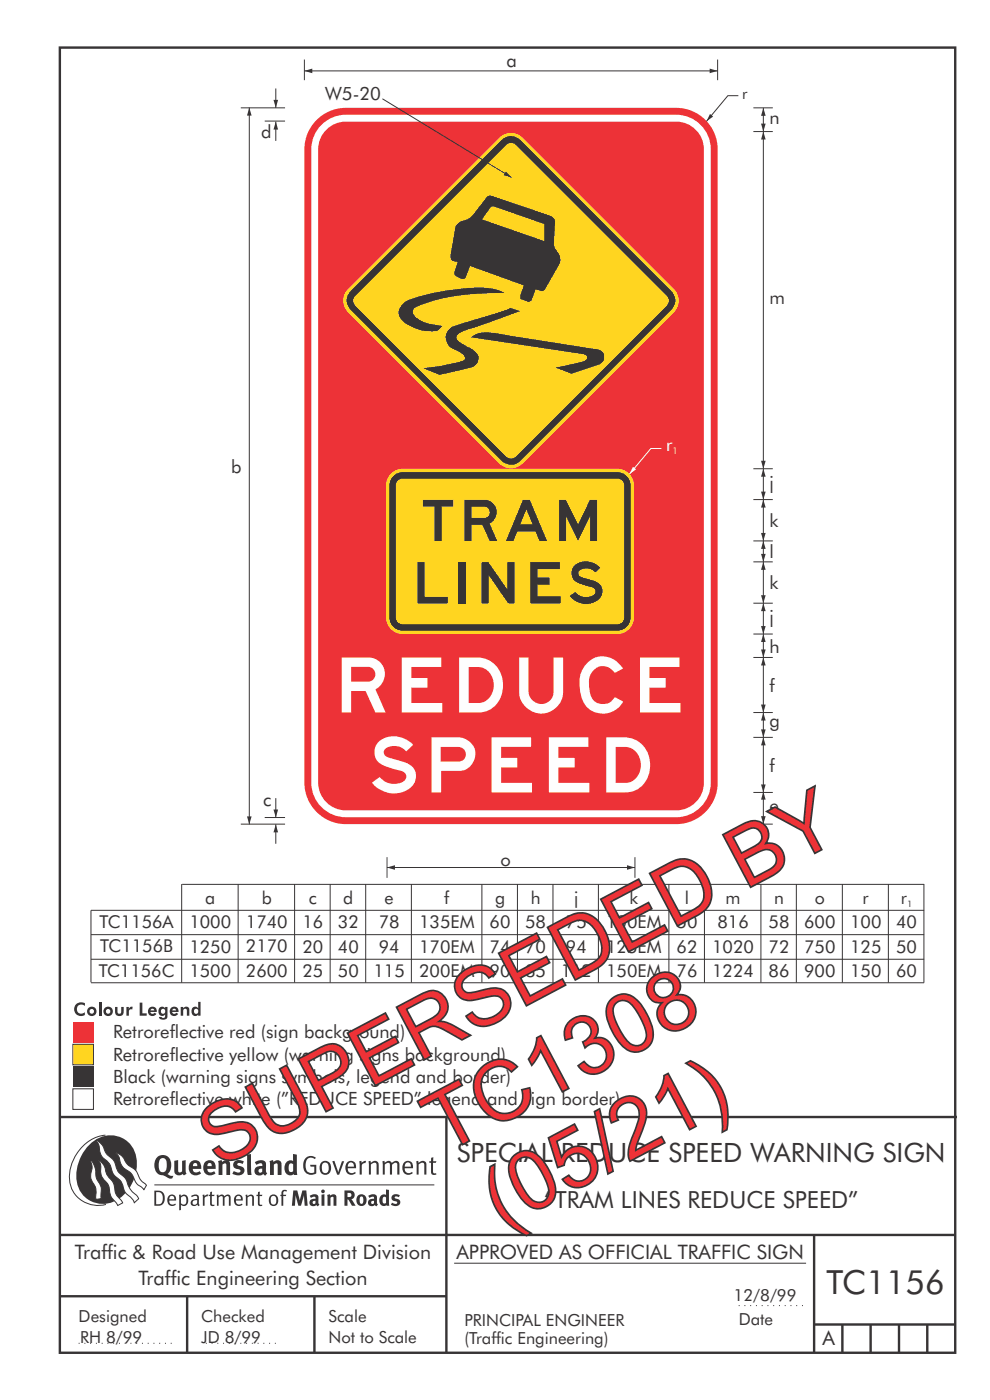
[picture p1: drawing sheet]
<svg xmlns="http://www.w3.org/2000/svg" width="210mm" height="297mm" viewBox="0 0 210 297" stroke-linecap="round" stroke-linejoin="round" font-family="sans-serif">
<g fill="none" stroke="#373435" stroke-width=".51">
<path d="M12.7 10.1h189.9v276.9h-189.9zM12.7 237h190.3M94.7 236.9v50.1M12.7 262h190M12.7 275h82M39.7 275v12M66.7 275v12M172.7 262v25M172.7 281h30M178.7 281v6M184.7 281v6M190.7 281v6"/>
<path d="M196.7 281v6"/>
</g>
<path d="M156.7 277h14M16.7 285h20.3M43.7 285h15" fill="none" stroke="#373435" stroke-width=".21" stroke-dasharray=".2 1" stroke-linecap="butt"/>
<path d="M15.5 226.3h4.3v4.3h-4.3z" fill-rule="evenodd" fill="#373435"/>
<path d="M15.5 231h4.3v4.4h-4.3z" fill-rule="evenodd" fill="#fefefe" stroke="#373435" stroke-width=".21"/>
<path d="M15.5 221.5h4.3v4.4h-4.3z" fill-rule="evenodd" fill="#ffd520" stroke="#373435" stroke-width=".21"/>
<path d="M15.5 216.8h4.3v4.4h-4.3z" fill-rule="evenodd" fill="#ed3237"/>
<g fill="none" stroke="#373435" stroke-width=".21">
<path d="M19.3 198.3h176.7M38.5 187.6v20.9M38.6 187.6h157.4M50.5 187.6v20.9M62.5 187.6v20.9M70 187.6v20.9M77.6 187.6v20.9M87.3 187.6v20.9M102.2 187.6v20.9M109.8 187.6v20.9M117.3 187.6v20.9M126.9 187.6v20.9"/>
<path d="M141.9 187.6v20.9M149.4 187.6v20.9M161.4 187.6v20.9M168.9 187.6v20.9M178.7 187.6v20.9M188.4 187.6v20.9M196 187.6v20.9h-176.7M196 193.1h-176.7v15.3M19.3 203.5h176.7M96.3 268h74.7"/>
</g>
<g fill="#373435">
<path d="M16.1 213.1l.5-.4h.9l.5 .1v.6a.97 .97 0 0 0-1.4 0 .97 .97 0 0 0 0 1.4 .97 .97 0 0 0 1.4-.1v.6a1.48 1.48 0 0 1-2-.3 1.48 1.48 0 0 1 .1-1.9z"/>
<path d="M21 212.5h.5v3h-.5z"/>
<path d="M24.4 213.6h.5v1a.4 .4 0 0 0 .4 .5 .4 .4 0 0 0 .4-.5v-1h.5v1a.92 .92 0 0 1-.9 1 .92 .92 0 0 1-.9-1z"/>
<path d="M26.8 213.6h.5v.5a.63 .63 0 0 1 .8-.5v.6h-.6l-.1 .2-.1 1.1h-.5z"/>
<path d="M29.6 212.7h.6v2.3h.9v.5h-1.5z"/>
<path d="M38.3 213.6h.5v.3a.7 .7 0 0 1 .9-.4 .7 .7 0 0 1 .5 .8v1.2h-.6v-1.2a.41 .41 0 0 0-.5-.3 .41 .41 0 0 0-.2 .6v.9h-.6z"/>
<path d="M18.5 214.6a1.01 1.01 0 0 0 2 0 1.01 1.01 0 0 0-2 0zM18.9 214.6a.5 .5 0 0 1 1 0 .5 .5 0 0 1-1 0z"/>
<path d="M21.9 214.6a1.01 1.01 0 0 0 2 0 1.01 1.01 0 0 0-2 0zM22.4 214.6a.5 .5 0 0 1 1 0 .5 .5 0 0 1-1 0z"/>
<path d="M31.7 213.8a.99 .99 0 0 0 0 1.5 .99 .99 0 0 0 1.5-.2l-.4-.2-.3 .2a.44 .44 0 0 1-.6-.4h1.4a.93 .93 0 0 0-.5-1.1 .93 .93 0 0 0-1.1 .2zM32 214.2a.42 .42 0 0 1 .4-.2 .42 .42 0 0 1 .3 .4h-.8z"/>
<path d="M34 214.5a.51 .51 0 0 1 1 0 .51 .51 0 0 1-1 0zM33.8 213.8a1.01 1.01 0 0 0-.1 1.1 1.01 1.01 0 0 0 1 .6l.3-.3v.3a.4 .4 0 0 1-.2 .4 .4 .4 0 0 1-.5-.2h-.6a.93 .93 0 0 0 1 .6 .93 .93 0 0 0 .8-.9v-1.8h-.5v.3a.73 .73 0 0 0-1.2-.1z"/>
<path d="M36.3 213.8a.99 .99 0 0 0 0 1.5 .99 .99 0 0 0 1.5-.2l-.4-.2-.3 .2a.44 .44 0 0 1-.6-.4h1.4a.93 .93 0 0 0-.5-1.1 .93 .93 0 0 0-1.1 .2zM36.6 214.2a.42 .42 0 0 1 .4-.2 .42 .42 0 0 1 .3 .4h-.8z"/>
<path d="M42 212.5l.1 1.4a.84 .84 0 0 0-1.2-.2 .84 .84 0 0 0-.3 1.1 .76 .76 0 0 0 .6 .7 .76 .76 0 0 0 .8-.3v.3h.5v-3zM41.4 214.1a.47 .47 0 0 1 .5 0 .47 .47 0 0 1 .2 .4l-.1 .3a.46 .46 0 0 1-.8 0v-.6z"/>
</g>
<path d="M67.1 25.5a8.8 8.8 0 0 1 6.3-2.6h70a8.8 8.8 0 0 1 8.8 8.8v134.3a8.8 8.8 0 0 1-8.8 8.8h-70a8.8 8.8 0 0 1-8.8-8.8v-134.3a8.8 8.8 0 0 1 2.5-6.2zM68.6 26.1a7.3 7.3 0 0 1 4.8-1.8h70a7.3 7.3 0 0 1 7.4 7.4v134.3a7.3 7.3 0 0 1-7.4 7.4h-70a7.3 7.3 0 0 1-7.4-7.4v-134.3a7.3 7.3 0 0 1 2.6-5.6zM69.2 27.5a5.9 5.9 0 0 1 4.2-1.7h70a5.9 5.9 0 0 1 5.9 5.9v134.3a5.9 5.9 0 0 1-5.9 5.9h-70a5.9 5.9 0 0 1-5.9-5.9v-134.3a5.8 5.8 0 0 1 1.7-4.2z" fill-rule="evenodd" fill="#ed3237"/>
<path d="M161.9 167.9v6.9" fill="none" stroke="#373435" stroke-width=".21"/>
<g fill="#373435">
<path d="M161.9 167.9l.5 1.7h-1z"/>
<path d="M161.4 173.1h1l-.5 1.7z"/>
</g>
<path d="M161.9 156.4v11.7" fill="none" stroke="#373435" stroke-width=".21"/>
<g fill="#373435">
<path d="M161.9 156.4l.5 1.7h-1z"/>
<path d="M161.4 166.4h1l-.5 1.7z"/>
</g>
<path d="M161.9 151.2v5.2" fill="none" stroke="#373435" stroke-width=".21"/>
<g fill="#373435">
<path d="M161.9 151.2l.5 1.7h-1z"/>
<path d="M161.4 154.7h1l-.5 1.7z"/>
</g>
<path d="M161.9 139.5v11.7" fill="none" stroke="#373435" stroke-width=".21"/>
<g fill="#373435">
<path d="M161.9 139.5l.5 1.7h-1z"/>
<path d="M161.4 149.5h1l-.5 1.7z"/>
</g>
<path d="M161.9 134.5v5" fill="none" stroke="#373435" stroke-width=".21"/>
<g fill="#373435">
<path d="M161.9 134.5l.5 1.7h-1z"/>
<path d="M161.4 137.8h1l-.5 1.7z"/>
</g>
<path d="M161.9 128v6.5" fill="none" stroke="#373435" stroke-width=".21"/>
<g fill="#373435">
<path d="M161.9 128l.5 1.6h-1z"/>
<path d="M161.4 132.8h1l-.5 1.7z"/>
</g>
<path d="M161.9 119.2v8.8" fill="none" stroke="#373435" stroke-width=".21"/>
<g fill="#373435">
<path d="M161.9 119.2l.5 1.7h-1z"/>
<path d="M161.4 126.3h1l-.5 1.7z"/>
</g>
<path d="M161.9 106v8.8" fill="none" stroke="#373435" stroke-width=".21"/>
<g fill="#373435">
<path d="M161.9 106l.5 1.7h-1z"/>
<path d="M161.4 113.1h1l-.5 1.7z"/>
</g>
<path d="M161.9 99.4v6.6" fill="none" stroke="#373435" stroke-width=".21"/>
<g fill="#373435">
<path d="M161.9 99.4l.5 1.7h-1z"/>
<path d="M161.4 104.3h1l-.5 1.7z"/>
</g>
<path d="M64.6 15h87.6" fill="none" stroke="#373435" stroke-width=".21"/>
<g fill="#373435">
<path d="M64.6 15l1.6-.4v.9z"/>
<path d="M150.5 14.6l1.7 .4-1.7 .5z"/>
</g>
<path d="M161.9 22.9v5" fill="none" stroke="#373435" stroke-width=".21"/>
<g fill="#373435">
<path d="M161.9 22.9l.5 1.7h-1z"/>
<path d="M161.4 26.2h1l-.5 1.7z"/>
</g>
<path d="M161.9 27.9v71.5" fill="none" stroke="#373435" stroke-width=".21"/>
<g fill="#373435">
<path d="M161.9 27.9l.5 1.7h-1z"/>
<path d="M161.4 97.8h1l-.5 1.6z"/>
</g>
<g fill="#fefefe">
<path d="M85.2 139.5h8.4v2h-6.4v2.3h3.5v2.1h-3.5v3.2h6.6v2.1h-8.6z"/>
<path d="M110.1 139.5h2v7.2a2.65 2.65 0 0 0 2.6 2.7 2.65 2.65 0 0 0 2.7-2.5v-7.4h2v7.4a4.7 4.7 0 0 1-4.6 4.5 4.7 4.7 0 0 1-4.7-4.4z"/>
<path d="M124.9 140.4a4.9 4.9 0 0 1 7.3 1.4l-1.8 .9a2.94 2.94 0 0 0-3.2-1.3 2.94 2.94 0 0 0-2.2 2.7 6.6 6.6 0 0 0 1 4.6 2.88 2.88 0 0 0 4.4-.8l1.8 .9a4.8 4.8 0 0 1-5.2 2.5 4.8 4.8 0 0 1-3.9-4.3 6.5 6.5 0 0 1 1.8-6.6z"/>
<path d="M135.8 139.5h8.3v2h-6.3v2.3h3.4v2.1h-3.4v3.2h6.5v2.1h-8.5z"/>
<path d="M80.4 157.3a5.3 5.3 0 0 1 7.2 .7l-1.4 1.4a3.3 3.3 0 0 0-4.6-.4 1.24 1.24 0 0 0 1.2 1.8l2.4 .7a3.2 3.2 0 0 1 2.6 4.7 5.6 5.6 0 0 1-8.9-.2l1.6-1.2a3.8 3.8 0 0 0 5.5 .5 1.27 1.27 0 0 0-1.2-1.8l-2.4-.7a3.2 3.2 0 0 1-2.4-5.1z"/>
<path d="M104.3 156.4h8.4v2h-6.4v2.4h3.4v2h-3.4v3.3h6.6v2h-8.6z"/>
<path d="M116.4 156.4h8.4v2h-6.3v2.4h3.4v2h-3.4v3.3h6.5v2h-8.6z"/>
<path d="M72.5 139.5v11.7h2v-4.6h3l2.1 4.6h2.2l-2.2-5a3.5 3.5 0 0 0 2-4 3.5 3.5 0 0 0-3.5-2.7zM74.5 141.5h3.6a1.57 1.57 0 0 1 1.5 1.5 1.57 1.57 0 0 1-1.5 1.6h-3.6z"/>
<path d="M97.4 139.5v11.7h4a5.6 5.6 0 0 0 5.2-7.2 5.4 5.4 0 0 0-5.5-4.5zM99.4 141.5a6 6 0 0 1 3.3 .3 4.1 4.1 0 0 1-.3 7.2l-3 .1z"/>
<path d="M91.5 156.4v11.7h2.1v-4.6h3.9a3.6 3.6 0 0 0 3.3-3.7 3.6 3.6 0 0 0-3.6-3.4zM93.5 158.5h3.6a1.55 1.55 0 0 1 1.7 1.5 1.55 1.55 0 0 1-1.6 1.6h-3.7z"/>
<path d="M128.6 156.4v11.7h4a5.6 5.6 0 0 0 5.2-7.1 5.4 5.4 0 0 0-5.5-4.6zM130.6 158.5a6 6 0 0 1 3.3 .3 4.1 4.1 0 0 1-.3 7.1l-3 .2z"/>
</g>
<path d="M156.6 20.3h-2.2l-4.5 5.4" fill="none" stroke="#373435" stroke-width=".21"/>
<path d="M150.6 24.2l.7 .5-1.4 1z" fill="#373435"/>
<path d="M73.8 61.3l32.1-32.1a3.5 3.5 0 0 1 4.9 0l32.2 32.1a3.5 3.5 0 0 1 0 4.9l-32.2 32.1a3.5 3.5 0 0 1-4.9 0l-32.1-32.1a3.5 3.5 0 0 1 0-4.9z" fill-rule="evenodd" fill="#ffd520"/>
<path d="M106.4 29.7a2.82 2.82 0 0 1 4 0l32 32a2.82 2.82 0 0 1 0 4l-32 32.1a2.83 2.83 0 0 1-4 0l-32.1-32.1a2.78 2.78 0 0 1 0-4z" fill-rule="evenodd" fill="#373435"/>
<path d="M75.4 62.7l32.1-32a1.45 1.45 0 0 1 1.8 0l32.1 32a1.46 1.46 0 0 1 0 2.2l-32.1 32-.9 .4-.9-.4-32.1-32.1a1.43 1.43 0 0 1 0-2.1z" fill-rule="evenodd" fill="#ffd520"/>
<path d="M104.1 44l.4-.2 .4 .1 10.4 3.6 .2 .1-.1 3.5-13.1-4.6zM97 47.5l-.4 .6-1 6a1.13 1.13 0 0 0 .4 1.3l1.1 .2-.8 2.2 .1 .5a2.43 2.43 0 0 0 1.9 .9l.5-.2 .9-2.6 11.4 4.2-.7 2v.7l1.7 .8 .7-.4 .8-2.3 1.2 .4a.81 .81 0 0 0 .9-.5l3-5.3a2.78 2.78 0 0 0-.7-3l-.5-1.1 .2-4.8a1.35 1.35 0 0 0-.8-1.3l-12.4-4.2a1.04 1.04 0 0 0-1.3 .2l-3.3 4.2-.8 .5-1.3 .4zM85.3 64.6a2.34 2.34 0 0 0 .5 3.8 9.5 9.5 0 0 0 6.9 1.8l1.2-1.1a10.6 10.6 0 0 1-5.9-2 1.14 1.14 0 0 1 .2-1.9 43.9 43.9 0 0 1 17.5-3l1.4-.1a14.9 14.9 0 0 0-8.5-1 43.7 43.7 0 0 0-12.3 2.7zM95.1 69.9a2.78 2.78 0 0 0 1.8 4.5 2.67 2.67 0 0 1 1.7 1.8 12.5 12.5 0 0 1-4.6 1.3l-4.3 .6 3.5 1.4 5.2-1.1a4.2 4.2 0 0 0 2.9-1.4 1.92 1.92 0 0 0-.9-2.8l-1.8-1a3.6 3.6 0 0 1-1.8-1.5 2.81 2.81 0 0 1 2.4-1.8l11.2-3.9-2.2-.7a60.8 60.8 0 0 1-9.8 3.2l-1.1 .3a3.6 3.6 0 0 0-2.2 1.1zM99.8 71.6a7 7 0 0 1 6.2-.8l20.2 3.2a1.77 1.77 0 0 1 2 2.1 1.82 1.82 0 0 1-1.7 1.5l-5.2 1.7-3.6-1.3 1.6-.3a16.7 16.7 0 0 0 5-1.4 .73 .73 0 0 0 .1-.8 .73 .73 0 0 0-.8-.4z" fill-rule="evenodd" fill="#373435"/>
<path d="M82.9 100.5a3.5 3.5 0 0 1 2.5-1.1h45.6a3.5 3.5 0 0 1 3.5 3.6v28a3.5 3.5 0 0 1-3.5 3.5h-45.6a3.5 3.5 0 0 1-3.5-3.5v-28a3.5 3.5 0 0 1 1-2.5z" fill-rule="evenodd" fill="#ffd520"/>
<path d="M83.6 100.8l1.2-.6 .6-.1h45.6a2.84 2.84 0 0 1 2.8 2.9v28a2.84 2.84 0 0 1-2.8 2.8h-45.6a2.84 2.84 0 0 1-2.8-2.8v-28a2.83 2.83 0 0 1 1-2.2z" fill-rule="evenodd" fill="#373435"/>
<path d="M84.6 101.8l.8-.2h45.6a1.41 1.41 0 0 1 1.4 1.4v28a1.41 1.41 0 0 1-1.4 1.4h-45.6a1.41 1.41 0 0 1-1.4-1.4v-28l.1-.5z" fill-rule="evenodd" fill="#ffd520"/>
<g fill="#373435">
<path d="M89.7 106h6.5v1.4h-2.5v7.4h-1.5v-7.4h-2.5z"/>
<path d="M118.6 106h1.4l2.6 5.2 2.5-5.2h1.6v8.8h-1.5v-5.3l-2.6 5.3-2.5-5.2v5.2h-1.5z"/>
<path d="M88.6 119.2h1.5v7.4h4.9v1.4h-6.4z"/>
<path d="M97.3 119.2h1.5v8.8h-1.5z"/>
<path d="M102.2 119.2h1.4l4 5.8v-5.8h1.5v8.8h-1.3l-4.1-5.9v5.9h-1.5z"/>
<path d="M112.5 119.2h6.3v1.6h-4.8v1.7h2.6v1.5h-2.6v2.5h4.9v1.5h-6.4z"/>
<path d="M121.9 120a4 4 0 0 1 5.5 .4l-1.1 1.1a2.4 2.4 0 0 0-3.6-.2 1.13 1.13 0 0 0 1.3 1.3l.7 .2a3.9 3.9 0 0 1 3 1.8 2.71 2.71 0 0 1-2.4 3.5 4.5 4.5 0 0 1-4.5-1.7l1.2-.8a2.89 2.89 0 0 0 4.1 .4 .95 .95 0 0 0 0-1 .95 .95 0 0 0-.9-.5l-.9-.2a3.8 3.8 0 0 1-3-1.9l-.1-.4a2.28 2.28 0 0 1 .7-2z"/>
<path d="M98.5 106v8.8h1.5v-3.4h2.3l1.6 3.4h1.6l-1.6-3.7a2.66 2.66 0 0 0 1.4-3 2.66 2.66 0 0 0-2.6-2.1zM100 107.5h2.7a1.18 1.18 0 0 1 1.2 1.2 1.18 1.18 0 0 1-1.2 1.2h-2.7z"/>
<path d="M110.9 106l-3.6 8.8h1.6l.9-2.1h3.8l.8 2.1h1.7l-3.7-8.8zM111.7 108.1l1.2 3.1h-2.5z"/>
</g>
<path d="M81.1 21l27.4 16.6" fill="none" stroke="#373435" stroke-width=".21"/>
<path d="M107.3 36.3l1.2 1.3-1.7-.4z" fill="#373435"/>
<path d="M161.9 114.8v4.4" fill="none" stroke="#373435" stroke-width=".21"/>
<g fill="#373435">
<path d="M161.9 114.8l.5 1.6h-1z"/>
<path d="M161.4 117.5h1l-.5 1.7z"/>
</g>
<g fill="none" stroke="#373435" stroke-width=".21">
<path d="M152.2 12.6v4.4M159.8 27.9h4.1M159.8 22.9h4.1M159.8 99.4h4.1M159.8 114.8h4.1M159.8 119.2h4.1M159.8 106h4.1M159.8 139.5h4.1M159.8 134.5h4.1M159.8 128h4.1M159.8 156.4h4.1M159.8 151.2h4.1"/>
<path d="M159.8 168.1h4.1M159.8 174.8h4.1"/>
</g>
<path d="M140.3 95.1h-2.2l-4.6 5.5" fill="none" stroke="#fefefe" stroke-width=".21"/>
<path d="M134.3 99l.6 .6-1.4 1z" fill="#fefefe"/>
<path d="M64.6 12.6v4.4M51.1 22.9h9.4M52.9 22.8v152.1M56.2 25.7h4.3M51.1 174.8h9.4M56.2 173.4h4.3M82.1 181.8v4.4M134.7 181.8v4.4" fill="none" stroke="#373435" stroke-width=".21"/>
<g fill="#373435">
<path d="M52.9 22.8l.5 1.7h-1z"/>
<path d="M52.4 173.2h1l-.5 1.7z"/>
</g>
<path d="M58.5 25.8v4.1" fill="none" stroke="#373435" stroke-width=".21"/>
<path d="M58.5 25.8l.5 1.7h-1z" fill="#373435"/>
<path d="M58.5 18.8v4.1" fill="none" stroke="#373435" stroke-width=".21"/>
<path d="M58 21.2h1l-.5 1.7z" fill="#373435"/>
<path d="M58.5 169.3v4.1" fill="none" stroke="#373435" stroke-width=".21"/>
<path d="M58 171.7h1l-.5 1.7z" fill="#373435"/>
<path d="M58.5 174.9v4.1" fill="none" stroke="#373435" stroke-width=".21"/>
<path d="M58.5 174.9l.5 1.7h-1z" fill="#373435"/>
<path d="M82.1 184h52.6" fill="none" stroke="#373435" stroke-width=".21"/>
<g fill="#373435">
<path d="M82.1 184l1.7-.5v1z"/>
<path d="M133 183.5l1.7 .5-1.7 .5z"/>
<path d="M64.9 245.6a1.61 1.61 0 0 1 2.1 0l-.2 .3a1.17 1.17 0 0 0-1.4-.2 1.17 1.17 0 0 0-.6 1.3 1.42 1.42 0 0 0 1.2 1.8l.7-.1v-1.2h-.8l-.1-.4h1.3v1.8a1.82 1.82 0 0 1-2.2 0 1.82 1.82 0 0 1-.6-2.1l.2-.7z" fill-rule="evenodd"/>
<path d="M68.2 246.5a1.77 1.77 0 0 0 .4 2.7 1.39 1.39 0 0 0 1.4-.5 1.39 1.39 0 0 0 .2-1.5 1.19 1.19 0 0 0-2-.7zM68.5 246.8a.83 .83 0 0 1 1 .1 .83 .83 0 0 1 .2 .9 .75 .75 0 0 1-.6 1.1 .75 .75 0 0 1-.8-.9v-.9z" fill-rule="evenodd"/>
<path d="M70.5 246.3h.4l.8 2.4 .8-2.4h.5l-1.1 2.9h-.4z" fill-rule="evenodd"/>
<path d="M73.6 246.7a1.74 1.74 0 0 0 .5 2.5l.9-.1 .5-.2-.2-.3a.89 .89 0 0 1-1.1 .2 .89 .89 0 0 1-.4-1h1.7a1.15 1.15 0 0 0-.4-1.4 1.15 1.15 0 0 0-1.5 .3zM74 246.8a.67 .67 0 0 1 .8-.1 .67 .67 0 0 1 .3 .8h-1.3z" fill-rule="evenodd"/>
<path d="M76.2 246.4l.4-.1 .1 .4 .5-.4h.5l-.2 .5a.61 .61 0 0 0-.8 .6v1.8h-.4z" fill-rule="evenodd"/>
<path d="M78.1 246.4l.5-.1 .1 .4a.89 .89 0 0 1 .9-.4 .89 .89 0 0 1 .7 .7v2.2h-.4v-2.2l-.1-.2-.3-.1-.8 .3v2.2h-.4z" fill-rule="evenodd"/>
<path d="M81.1 246.4l.4-.1 .1 .4a.83 .83 0 0 1 .8-.4 .83 .83 0 0 1 .7 .4 .86 .86 0 0 1 .9-.4 .86 .86 0 0 1 .7 .7v2.2h-.4l-.1-2.4a.5 .5 0 0 0-.8 .1l-.2 .2v2.1h-.5v-2.3l-.4-.2-.7 .3v2.2h-.4z" fill-rule="evenodd"/>
<path d="M85.7 246.7a1.74 1.74 0 0 0 .5 2.5l.9-.1 .5-.2-.2-.3a.89 .89 0 0 1-1.1 .2 .89 .89 0 0 1-.4-1h1.7a1.15 1.15 0 0 0-.5-1.4 1.15 1.15 0 0 0-1.4 .3zM86 246.8a.67 .67 0 0 1 .9-.1 .67 .67 0 0 1 .3 .8h-1.3z" fill-rule="evenodd"/>
<path d="M88.3 246.4l.4-.1 .1 .4a.89 .89 0 0 1 .9-.4 .89 .89 0 0 1 .7 .7v2.2h-.4v-2.2l-.1-.2-.3-.1-.8 .3v2.2h-.4z" fill-rule="evenodd"/>
<path d="M91.5 245.6l.4-.1v.8h.7l-.2 .4h-.5v2.1l.1 .1h.5l.1 .3a.71 .71 0 0 1-1.2-.6v-1.9h-.3v-.4h.3z" fill-rule="evenodd"/>
<path d="M37 246.3l.8-.2v2a.46 .46 0 0 0 .2 .6 .46 .46 0 0 0 .6-.2v-2.2l.8-.2v2.4l.2 .5-.6 .3-.2-.3a1.03 1.03 0 0 1-1.2 .3 1.03 1.03 0 0 1-.6-1.1z" fill-rule="evenodd"/>
<path d="M40.4 246.5a1.64 1.64 0 0 0 0 2.3 1.64 1.64 0 0 0 2.3 .1l-.4-.4a.78 .78 0 0 1-.9 .2 .78 .78 0 0 1-.5-.7h1.8a1.37 1.37 0 0 0-.6-1.7 1.37 1.37 0 0 0-1.7 .2zM41 246.9a.48 .48 0 0 1 .7-.1 .48 .48 0 0 1 .2 .6h-1z" fill-rule="evenodd"/>
<path d="M43.5 246.5a1.65 1.65 0 0 0-.2 2 1.65 1.65 0 0 0 1.9 .7l.5-.3-.3-.4a.78 .78 0 0 1-.9 .3 .78 .78 0 0 1-.5-.8h1.8a1.37 1.37 0 0 0-.6-1.7 1.37 1.37 0 0 0-1.7 .2zM44.1 246.9a.48 .48 0 0 1 .6-.1 .48 .48 0 0 1 .2 .6h-.9z" fill-rule="evenodd"/>
<path d="M46.3 246.3l.7-.2 .1 .4a.95 .95 0 0 1 1-.3 .95 .95 0 0 1 .7 .8v2.3h-.8v-2.3l-.3-.2-.5 .3v2.2h-.8z" fill-rule="evenodd"/>
<path d="M49.7 246.5a1.73 1.73 0 0 1 2-.1l-.2 .5-.6-.2a.42 .42 0 0 0-.6 .3l.2 .2a1.23 1.23 0 0 1 1.4 1.1 1.47 1.47 0 0 1-2.3 .9l-.3-.2 .3-.6 .7 .3a.47 .47 0 0 0 .7-.3 .87 .87 0 0 0-1-.5l-.4-.2-.1-.4z" fill-rule="evenodd"/>
<path d="M54.1 246.5l.3 .6 .3-.2a.62 .62 0 0 1 .9 .1v.4a1.21 1.21 0 0 0-1.3 .3 1.21 1.21 0 0 0-.2 1.3 1.19 1.19 0 0 0 1.7 0l.5 .4 .4-.5-.3-.3v-1.4a.96 .96 0 0 0-1.3-1.1zM55 248l.6-.1v.7a.43 .43 0 0 1-.6 .1 .43 .43 0 0 1 0-.7z" fill-rule="evenodd"/>
<path d="M57.2 246.3l.7-.2 .1 .4a.95 .95 0 0 1 1-.3 .95 .95 0 0 1 .7 .8v2.3h-.8v-2.3l-.3-.2-.5 .3v2.2h-.8z" fill-rule="evenodd"/>
<path d="M62.2 244.8v1.5a1.29 1.29 0 0 0-1.4 .2 1.29 1.29 0 0 0-.5 1.3 1.24 1.24 0 0 0 .5 1.3 1.24 1.24 0 0 0 1.5 0l.1 .2h.7l-.1-4.4zM61.5 246.9l.4-.1 .3 .2v1.5l-.3 .1a.48 .48 0 0 1-.6-.4 1.52 1.52 0 0 1 .2-1.3z" fill-rule="evenodd"/>
<path d="M52.4 245l.8-.2 .2 4.5h-.8l-.1-.2z" fill-rule="evenodd"/>
</g>
<path d="M22.4 240.8a9 9 0 0 0-7.4 10.9 6.2 6.2 0 0 0 7.5 3.8M32.7 251.4h59.4" fill="none" stroke="#373435" stroke-width=".21"/>
<path d="M19.1 242.7a5.7 5.7 0 0 1 6.5-1.4 5.7 5.7 0 0 1 3.4 5.7 8.6 8.6 0 0 1-6.2 8.3 5.7 5.7 0 0 1-6.5-7 9.9 9.9 0 0 1 2.8-5.6z" fill-rule="evenodd" fill="#373435"/>
<path d="M24.4 244.5a3.1 3.1 0 0 1 2.3 2.2l.8 .7a3.2 3.2 0 0 1 2 2.4l.4 .6 1.2 1.1-.6 .9-.2-.3a3.5 3.5 0 0 1-1.9-2.1 3.8 3.8 0 0 0-2.1-2.2 3.5 3.5 0 0 1-1-2.2zM20.4 241.9a3.4 3.4 0 0 1 1.9 2.4l.7 .9a3.3 3.3 0 0 1 1.7 2.6 4.4 4.4 0 0 0 1.7 2l.3 .3a6.1 6.1 0 0 0 2.5 3.7l.2 .5-.9 .9a6.1 6.1 0 0 0-1.9-2.3l-.4-.7a3.6 3.6 0 0 0-1.9-2.8l-.6-1a3.6 3.6 0 0 0-1.9-2.8 3.7 3.7 0 0 1-.8-2.4zM21 246.1a3.4 3.4 0 0 1 1.5 2.7l.6 1a3.8 3.8 0 0 1 1.4 3.1l.3 .7 1.2 1.6-1 .5-.5-.7a3.2 3.2 0 0 1-1.3-2.8 4.3 4.3 0 0 0-1.4-2.2 4.7 4.7 0 0 1-.5-3zM19.2 246.1a5.1 5.1 0 0 1 1.2 3.7l.3 .7a3.1 3.1 0 0 1 .7 2.9l.1 .9-1.1 .2-.1-.8a3.5 3.5 0 0 0-.9-3.3 3.6 3.6 0 0 1 .1-2.5z" fill-rule="evenodd" fill="#fefefe" stroke="#373435" stroke-width=".21"/>
<g fill="#373435">
<path d="M33.4 245.5a2.51 2.51 0 0 0 .4 3.7l.8 .1a2.78 2.78 0 0 0 2 .7l.2-.6h-.6l-.7-.3a2.56 2.56 0 0 0 0-3.8 1.83 1.83 0 0 0-2.1 .2zM34 245.8a.87 .87 0 0 1 1 .1 .87 .87 0 0 1 .4 .9v.4a1.17 1.17 0 0 1-.9 1.5l-.3-.1a2.38 2.38 0 0 1-.2-2.8z" fill-rule="evenodd"/>
<path d="M33.1 252.9v2.6a1.12 1.12 0 0 0 1.2-.3 1.12 1.12 0 0 0 .2-1.2l-.1-.5-.3-.5zM32.7 252.6h1.1a1.67 1.67 0 0 1 1.2 1.6 1.67 1.67 0 0 1-1.3 1.6h-1zM36.1 253.9l-.2 .5h1.1a.55 .55 0 0 0-.3-.6 .55 .55 0 0 0-.6 .1zM35.8 253.7a.95 .95 0 0 1 1.2-.1 .95 .95 0 0 1 .4 1.1h-1.5a.72 .72 0 0 0 .4 .8 .72 .72 0 0 0 .9-.2l.1 .3a1.15 1.15 0 0 1-1.5 0 1.15 1.15 0 0 1-.2-1.5zM38.4 254.1v1.1a.7 .7 0 0 0 .9 .2 .7 .7 0 0 0 .2-.9 .61 .61 0 0 0-.4-.7 .61 .61 0 0 0-.7 .3zM38 253.5l.3-.1 .1 .4a.95 .95 0 0 1 1.2-.2 .95 .95 0 0 1 .3 1.2 .92 .92 0 0 1-.5 .9 .92 .92 0 0 1-1-.1v1.1l-.4 .1zM40.9 254.8a.5 .5 0 0 0 .2 .8 .5 .5 0 0 0 .7-.4v-.6zM40.5 253.7a1 1 0 0 1 1.7 .3v1.4l.2 .2-.2 .3-.3-.4a.78 .78 0 0 1-1.4 0 .78 .78 0 0 1 .8-1.1h.5a.58 .58 0 0 0-.3-.7 .58 .58 0 0 0-.7 .2zM43 253.5l.3-.1 .1 .4 .3-.3 .5-.1-.2 .4a.52 .52 0 0 0-.6 .5v1.5h-.4zM44.6 252.9l.4-.1-.1 .7h.6l-.1 .2h-.5v1.5a.35 .35 0 0 0 .6 .3v.3a.57 .57 0 0 1-.6 .1 .57 .57 0 0 1-.3-.6v-1.6h-.3v-.2h.3zM45.9 253.5l.4-.1 .1 .4 .2-.2a.64 .64 0 0 1 1 .2 .7 .7 0 0 1 .8-.4 .7 .7 0 0 1 .5 .6v1.8h-.4v-1.7l-.2-.4-.7 .4v1.7h-.3v-1.7a.38 .38 0 0 0-.3-.4 .38 .38 0 0 0-.5 .2l-.1 .2v1.7h-.4zM50.2 253.9l-.2 .5h1.1a.55 .55 0 0 0-.2-.6 .55 .55 0 0 0-.7 .1zM49.9 253.7a.95 .95 0 0 1 1.2-.1 .95 .95 0 0 1 .4 1.1h-1.5a.72 .72 0 0 0 .4 .8 .72 .72 0 0 0 .9-.2l.1 .3a1.15 1.15 0 0 1-1.5 0 1.15 1.15 0 0 1-.2-1.5zM52.1 253.5l.3-.1 .1 .4a.72 .72 0 0 1 .8-.4 .72 .72 0 0 1 .6 .6v1.8h-.4v-1.6a.45 .45 0 0 0-.3-.5 .45 .45 0 0 0-.5 .2l-.2 .2v1.7h-.3zM54.7 252.9l.4-.1v.7h.6l-.1 .2h-.5v1.5a.35 .35 0 0 0 .5 .3v.3a.57 .57 0 0 1-.6 .1 .57 .57 0 0 1-.3-.6v-1.6h-.3v-.2h.3zM57.6 253.8l-.2 .8a.65 .65 0 0 0 .3 .8 .65 .65 0 0 0 .8-.2l.1-.1a.93 .93 0 0 0-.7-1.4zM57.3 253.7a1.12 1.12 0 0 1 1.4 0 1.12 1.12 0 0 1 .2 1.5 1.01 1.01 0 0 1-1.2 .6 1.01 1.01 0 0 1-.7-1.2zM59.9 252.6l.5-.2 .5 .1-.2 .3-.3-.1-.3 .2v.6h.6l-.1 .2h-.5v2.1h-.4v-2.1h-.2v-.2h.2zM62.2 252.5l-.3 3.3h.7l.1-2.3 .6 2.3h.5l.7-2.3 .1 2.3h.7l-.3-3.3h-.9l-.5 2.2-.5-2.2zM65.7 253.7l.3 .4a.51 .51 0 0 1 .5-.3 .51 .51 0 0 1 .4 .4v.1a.88 .88 0 0 0-1.1 .3 .88 .88 0 0 0 .2 1.2 .9 .9 0 0 0 1.1-.2l.3 .3 .4-.4-.3-.3v-1a.87 .87 0 0 0-.4-.9 .87 .87 0 0 0-1 .2zM66.4 254.8l.5-.1v.6l-.1 .1h-.3l-.2-.2zM68.2 253.4v2.4h.6v-2.5zM68.1 252.7a.4 .4 0 0 0 .8 0 .4 .4 0 0 0-.8 0zM69.4 253.5l.1 2.3h.6v-1.7a.33 .33 0 0 1 .4-.2 .33 .33 0 0 1 .2 .3v1.6h.7v-1.8a.75 .75 0 0 0-.6-.6 .75 .75 0 0 0-.8 .2v-.3zM73.1 252.5v3.3h.6v-1.4l.3 .3 .7 1.1h.7l-.9-1.4a.94 .94 0 0 0 .7-1 .94 .94 0 0 0-.9-.9zM73.7 253.1a.51 .51 0 0 1 .7 .1 .51 .51 0 0 1-.1 .7h-.6zM75.9 253.7a1.19 1.19 0 0 0-.1 1.7 1.19 1.19 0 0 0 1.7 0 1.19 1.19 0 0 0 0-1.6 1.19 1.19 0 0 0-1.6-.1zM76.5 253.9l.2-.1a.99 .99 0 0 1 0 1.6 1.06 1.06 0 0 1-.2-1.5zM78.1 253.7l.3 .4a.51 .51 0 0 1 .5-.3 .51 .51 0 0 1 .4 .4v.1a.88 .88 0 0 0-1.1 .3 .88 .88 0 0 0 .2 1.2 .9 .9 0 0 0 1.1-.2l.3 .3 .4-.4-.2-.3v-1a.87 .87 0 0 0-.5-.9 .87 .87 0 0 0-1 .2zM78.9 254.8l.4-.1v.6l-.1 .1h-.3l-.2-.2zM81.9 252.3v1.2a1.2 1.2 0 0 0-1.4 .6 1.2 1.2 0 0 0 .2 1.4l.5 .3 .8-.1v.1h.6l-.1-3.4zM81.4 253.9l.5 .1-.1 1.2a.46 .46 0 0 1-.5 0 .46 .46 0 0 1-.2-.6zM83.3 253.5a.79 .79 0 0 0-.2 1 .79 .79 0 0 0 1 .4 .33 .33 0 0 1 0 .5 .33 .33 0 0 1-.5-.1l-.5-.2-.2 .5a1.15 1.15 0 0 0 1.2 .3 1.15 1.15 0 0 0 .8-1 1.49 1.49 0 0 0-1.2-.8 .4 .4 0 0 1 .3-.3 .4 .4 0 0 1 .4 .1l.2 .1 .2-.4a1.47 1.47 0 0 0-1.5-.1z" fill-rule="evenodd"/>
</g>
<g font-size="17.6" fill="#ed3237">
<text x="94.1" y="245" transform="rotate(-28 94.1 245)">TC1308</text>
<text x="46.3" y="247.9" transform="rotate(-28 46.3 247.9)">SUPERSEDED BY</text>
<text x="106.3" y="260.8" transform="rotate(-28 106.3 260.8)">(05/21)</text>
</g>
<text font-size="7.1" fill="#373435" x="175.3" y="274.6">TC1156</text>
<text font-size="5.6" fill="#373435" x="96.9" y="246.5">SPECIAL REDUCE SPEED WARNING SIGN</text>
<text font-size="5" fill="#373435" x="115.4" y="256.3">“TRAM LINES REDUCE SPEED”</text>
<g font-size="4.2" fill="#373435">
<text x="15.9" y="267">Traffic &amp; Road Use Management Division</text>
<text x="96.8" y="267">APPROVED AS OFFICIAL TRAFFIC SIGN</text>
<text x="29.4" y="272.6">Traffic Engineering Section</text>
<text x="174.4" y="285.3">A</text>
</g>
<g font-size="3.9" fill="#373435">
<text x="107.4" y="14.1">a</text>
<text x="69" y="21.3">W5-20</text>
<text x="55.4" y="29.3">d</text>
<text x="163.3" y="26.3">n</text>
<text x="163.3" y="64.6">m</text>
<text x="49.1" y="100.3">b</text>
<text x="163.3" y="103.7">j</text>
<text x="163.3" y="111.8">k</text>
<text x="163.3" y="118.4">l</text>
<text x="163.3" y="125">k</text>
<text x="163.3" y="132.2">j</text>
<text x="163.3" y="138.5">h</text>
<text x="163.3" y="146.8">f</text>
<text x="163.3" y="154.3">g</text>
<text x="163.3" y="163.8">f</text>
<text x="55.8" y="171">c</text>
<text x="163.3" y="172.3">e</text>
<text x="106.2" y="183.6">o</text>
<text x="24" y="220.3">Retroreflective red (sign background)</text>
<text x="24" y="225">Retroreflective yellow (warning signs background)</text>
<text x="24" y="229.7">Black (warning signs symbols, legend and border)</text>
<text x="24" y="234.4">Retroreflective white (”REDUCE SPEED” legend and sign border)</text>
</g>
<text font-size="3.9" fill="#fefefe" x="141.3" y="95.6">r</text>
<g font-size="3.8" fill="#373435">
<text x="43.5" y="191.8">a</text>
<text x="55.5" y="191.7">b</text>
<text x="65.5" y="191.8">c</text>
<text x="72.8" y="191.8">d</text>
<text x="81.6" y="191.7">e</text>
<text x="94.2" y="191.8">f</text>
<text x="105" y="191.7">g</text>
<text x="112.6" y="191.7">h</text>
<text x="121.8" y="191.7">j</text>
<text x="133.5" y="191.7">k</text>
<text x="145.3" y="191.7">l</text>
<text x="153.9" y="191.7">m</text>
<text x="164.2" y="191.7">n</text>
<text x="172.8" y="191.7">o</text>
<text x="183" y="191.7">r</text>
<text x="191.1" y="191.7">r</text>
<text x="21.1" y="196.9">TC1156A</text>
<text x="40.2" y="196.9">1000</text>
<text x="52.2" y="196.9">1740</text>
<text x="64.1" y="196.9">16</text>
<text x="71.7" y="196.9">32</text>
<text x="80.3" y="196.9">78</text>
<text x="88.9" y="196.9">135EM</text>
<text x="103.9" y="196.9">60</text>
<text x="111.4" y="196.9">58</text>
<text x="120.1" y="196.9">75</text>
<text x="128.6" y="196.9">100EM</text>
<text x="143.5" y="196.9">50</text>
<text x="152.2" y="196.9">816</text>
<text x="163" y="196.9">58</text>
<text x="170.6" y="196.9">600</text>
<text x="180.3" y="196.9">100</text>
<text x="190.1" y="196.9">40</text>
<text x="21.2" y="202">TC1156B</text>
<text x="40.2" y="202.1">1250</text>
<text x="52.2" y="202">2170</text>
<text x="64.1" y="202.1">20</text>
<text x="71.7" y="202.1">40</text>
<text x="80.3" y="202.1">94</text>
<text x="88.9" y="202.1">170EM</text>
<text x="103.9" y="202.1">74</text>
<text x="111.4" y="202.1">70</text>
<text x="120.1" y="202.1">94</text>
<text x="128.6" y="202.1">125EM</text>
<text x="143.5" y="202.1">62</text>
<text x="151.1" y="202.1">1020</text>
<text x="163" y="202.1">72</text>
<text x="170.6" y="202.1">750</text>
<text x="180.3" y="202.1">125</text>
<text x="190.1" y="202.1">50</text>
<text x="20.9" y="207.2">TC1156C</text>
<text x="40.2" y="207.3">1500</text>
<text x="52.2" y="207.2">2600</text>
<text x="64.1" y="207.3">25</text>
<text x="71.7" y="207.3">50</text>
<text x="79.2" y="207.3">115</text>
<text x="88.9" y="207.3">200EM</text>
<text x="103.9" y="207.3">90</text>
<text x="111.4" y="207.3">85</text>
<text x="118.9" y="207.3">112</text>
<text x="128.6" y="207.3">150EM</text>
<text x="143.5" y="207.3">76</text>
<text x="151.1" y="207.3">1224</text>
<text x="163" y="207.3">86</text>
<text x="170.6" y="207.3">900</text>
<text x="180.3" y="207.3">150</text>
<text x="190.1" y="207.3">60</text>
</g>
<g font-size="3.5" fill="#373435">
<text x="16.7" y="280.4">Designed</text>
<text x="42.7" y="280.4">Checked</text>
<text x="69.7" y="280.4">Scale</text>
<text x="98.5" y="281.3">PRINCIPAL ENGINEER</text>
<text x="155.6" y="276">12/8/99</text>
<text x="156.7" y="281">Date</text>
<text x="17" y="284.8">RH 8/99</text>
<text x="42.7" y="284.8">JD 8/99</text>
<text x="69.7" y="285">Not to Scale</text>
<text x="98.5" y="285.1">(Traffic Engineering)</text>
</g>
<text font-size="3.3" fill="#373435" x="157.4" y="21.1">r</text>
<text font-size="1.9" fill="#fefefe" x="142.7" y="96.4">1</text>
<text font-size="1.9" fill="#373435" x="192.4" y="192.5">1</text>
</svg>
